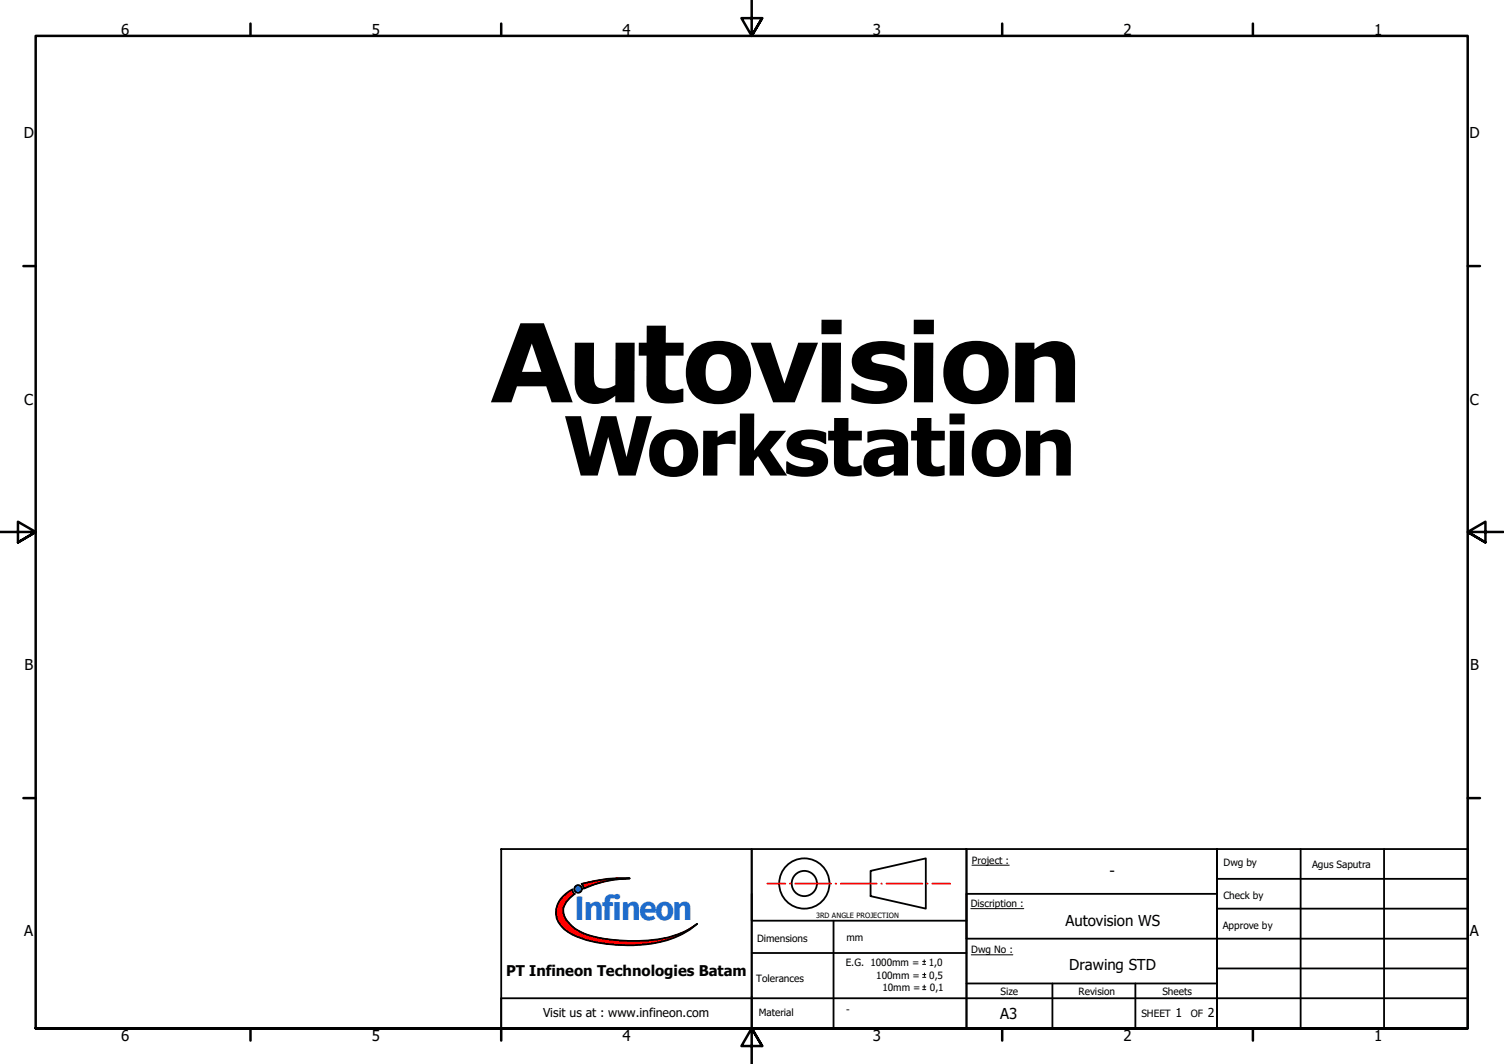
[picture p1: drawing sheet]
<svg xmlns="http://www.w3.org/2000/svg" width="420mm" height="297mm" viewBox="0 0 420 297" stroke-linecap="round" stroke-linejoin="round" font-family="sans-serif">
<!-- layer: Hatch (ANSI) -->
<g fill="none" stroke="#f00" stroke-width=".28">
<path d="M155.4 254.1l4.8-4.8-4.8 4.9M155.4 253.7l4.7-4.6-4.7 4.8M155.4 253.6l4.6-4.6-4.6 4.7M155.6 253.1l4.4-4.4-4.5 4.5M155.7 256.8l1.7-1.7-1.6 1.7M155.7 252.7l4.2-4.2-4.2 4.3M156 257.4l1.7-1.6-1.6 1.6M157.4 254.6l-1.8 1.7M157.4 254.3l-1.9 1.9 1.9-1.8M157.4 254.2l-1.9 1.9 1.9-1.9M157.4 254l-1.9 2 1.9-1.9M157.4 254l-2 1.9 2-1.9"/>
<path d="M157.4 253.8l-2 2 2-1.9M157.4 254.2l-1.9 1.8M157.4 253.9l-2 1.9M157.4 255l-1.7 1.7 1.7-1.7M157.4 254.9l-1.8 1.7M157.4 254.7l-1.8 1.8M157.4 253.7l-2 2 2-1.9M157.4 253.5l-2 2.1 2-2M157.4 253.7l-2 1.9M157.5 255.3l-1.7 1.6M157.5 255.1l-1.7 1.8M157.5 253.4l-2.1 2 2-2"/>
<path d="M157.5 253.3l-2.1 2.1M157.5 259.3l1.5-1.5-1.5 1.5M157.5 255.4l-1.6 1.7 1.6-1.7M157.5 255.4l-1.6 1.6 1.6-1.6M157.5 253.1l-2.1 2.2 2.1-2.1M157.5 255.3l-1.7 1.7M157.6 255.6l-1.6 1.7 1.7-1.7M157.6 255.6l-1.6 1.6 1.6-1.6M157.6 255.5l-1.6 1.7 1.6-1.7M157.6 253l-2.3 2.3 2.2-2.3M157.6 252.9l-2.3 2.3M157.7 255.7l-1.7 1.7 1.7-1.7"/>
<path d="M157.7 252.8l-2.4 2.3 2.3-2.3M157.7 256l-1.6 1.5 1.6-1.5M157.7 255.8l-1.6 1.7 1.6-1.7M157.7 252.7l-2.4 2.4 2.4-2.4M157.7 255.9l-1.6 1.6M157.7 252.5l-2.4 2.5M157.8 256.1l-1.6 1.6 1.7-1.6-1.6 1.8M157.8 256.1l-1.6 1.6 1.6-1.6M157.8 256l-1.7 1.6 1.7-1.6M157.8 249.8l-.3 .2M157.9 259.6l1.4-1.5-1.3 1.5M157.9 256.3l-1.6 1.6 1.7-1.6-1.5 1.7"/>
<path d="M157.9 252.3l-2.6 2.6 2.6-2.5M157.9 249.7l-.7 .7M158 252.2l-2.7 2.7M158.1 256.5l-1.6 1.6 1.6-1.6M158.1 249.5l-1.1 1.2M158.1 256.6l-1.6 1.5M158.1 256.7l-1.5 1.5M158.2 256.7l-1.5 1.7M158.2 251.9l-2.9 2.9M158.2 256.8l-1.5 1.6 1.5-1.6M158.2 249.5l-1.5 1.4M158.3 256.9l-1.5 1.5 1.5-1.5"/>
<path d="M158.3 257l-1.5 1.5M158.3 256.8l-1.6 1.6M158.3 251.7l-3 3M158.4 257l-1.6 1.6 1.6-1.6M158.4 257l-1.6 1.5M158.4 257.1l-1.5 1.5 1.5-1.5M158.4 257l-1.5 1.6M158.5 257.2l-1.5 1.4M158.5 257.2l-1.5 1.5M158.6 257.3l-1.5 1.5 1.5-1.5M158.6 257.2l-1.6 1.5 1.6-1.5M158.6 249.2l-2.4 2.4"/>
<path d="M158.6 257.4l-1.5 1.5 1.5-1.5M158.7 257.4l-1.5 1.5 1.5-1.5M158.7 251.2l-3.4 3.4M158.7 257.4l-1.5 1.5M158.7 249.2l-2.5 2.4M158.7 257.5l-1.5 1.4M158.8 257.5l-1.5 1.6M158.9 257.6l-1.5 1.5 1.5-1.5M158.9 257.7l-1.5 1.4M158.9 249l-2.8 2.7M158.9 257.7l-1.5 1.5 1.5-1.5M158.9 257.7l-1.4 1.5"/>
<path d="M159 257.7l-1.5 1.6 1.5-1.5M159 248.9l-2.9 2.9M159.1 257.9l-1.5 1.4 1.5-1.4M159.1 257.9l-1.5 1.5M159.1 257.9l-1.4 1.5 1.4-1.5M159.1 248.8l-3 3.1M159.2 258l-1.5 1.4M159.3 258l-1.5 1.4M159.3 258.1l-1.5 1.4M159.4 258.2l-1.3 1.5M159.4 248.6l-3.4 3.4 3.3-3.3M159.5 258.2l-1.4 1.5 1.5-1.4"/>
<path d="M159.6 258.4l-1.3 1.5M159.6 258.4l-1.4 1.4M159.6 250.3l.8-.8-5.1 5 5-5.1-5 5M159.7 258.5l-1.4 1.4 1.5-1.3M159.8 248.4l-3.8 3.8M159.8 258.6l-1.4 1.4 1.4-1.4M159.8 258.6l-1.4 1.4M159.9 258.7l-1.3 1.4M159.9 258.6l-1.4 1.4M159.9 248.6l-4.3 4.3M159.9 248.3l-4.1 4.2M160 248.9l-4.6 4.4"/>
<path d="M160 258.7l-1.4 1.4M160 248.8l-4.6 4.4M160 248.7l-4.4 4.3M160 248.3l-4.2 4.3M160 248.3l-4.1 4M160 258.7l-1.4 1.4 1.4-1.4M160 249l-4.6 4.5 4.6-4.5M160 258.8l-1.3 1.3M160 248.9l-4.6 4.6M160.1 258.8l-1.4 1.4 1.4-1.4M160.1 258.8l-1.3 1.5 1.4-1.4M160.1 249.2l-4.7 4.7"/>
<path d="M160.2 258.9l-1.3 1.4M160.2 249.3l-4.8 4.7M160.3 259l-1.3 1.4 1.5-1.3M160.3 249.4l-5 4.9M160.3 249.4l-5 5M160.5 249.5l-.7 .6M160.5 249.5l-.4 .4M160.5 259.1l-1.3 1.4 1.3-1.4M160.5 249.5h.1M160.6 259.2l-1.3 1.3M160.7 259.2l-1.4 1.4M160.7 259.3l-1.3 1.3 1.3-1.3"/>
<path d="M160.7 259.3l-1.3 1.3M160.8 259.4l-1.2 1.3 1.3-1.3M160.9 259.4l-1.3 1.3M161 259.5l-1.4 1.3M161.3 259.7l-1.2 1.3M161.5 259.8l-1.4 1.2M161.5 259.8l-1.2 1.3 1.2-1.3M161.6 259.8l-1.3 1.3 1.3-1.3M161.7 259.9l-1.3 1.3 1.3-1.3M161.7 259.9l-1.2 1.3 1.2-1.3M161.8 260l-1.3 1.2M161.9 260l-1.4 1.2"/>
<path d="M162.6 246.7h.2M162.8 246.6l-.2 .2M162.9 246.6l-.3 .3 .3-.3M163 246.6l-.3 .3 .4-.3M163.1 246.6l-.4 .4 .4-.4M163.1 248l2-1.9-1.8 1.9M163.3 246.5l-.5 .6 .5-.5M163.4 246.5l-.6 .6 .4-.5M163.5 246.5l-.7 .7 .8-.7M163.7 247.8l1.8-1.8-1.9 1.8M163.7 246.4l-.9 .9M163.9 246.4l-1 1 .9-1"/>
<path d="M164.1 246.3l-1.2 1.2 1.1-1.1M164.2 246.3l-1.3 1.3M164.3 246.3l-1.3 1.3M164.3 246.3l-1.3 1.3 1.4-1.3M164.5 247.4l1.6-1.5-1.6 1.5M164.5 246.2l-1.5 1.6 1.6-1.6M164.7 246.2l-1.6 1.6M164.7 246.2l-1.6 1.7 1.7-1.7M164.8 246.2l-1.7 1.8M164.9 246.2l-1.8 1.8 1.9-1.8M165 247.3l1.4-1.4-1.4 1.4M165 246.1l-1.9 2"/>
<path d="M165.2 246.1l-1.9 1.9M165.4 246l-1.9 1.9M165.5 247.1l1.4-1.3-1.3 1.3M165.5 246l-1.7 1.8M165.6 246l-1.6 1.7M165.6 246l-1.7 1.7M165.7 246l-1.7 1.6M165.8 246l-1.6 1.6M165.9 246.9l1.3-1.2-1.2 1.2M165.9 246l-1.6 1.5M166 245.9l-1.7 1.7M166.3 245.9l-1.6 1.5"/>
<path d="M166.4 245.9l-1.5 1.4M166.4 246.8l1.2-1.1-1.1 1.1M166.6 245.9l-1.5 1.4M166.6 245.8l-1.3 1.4M166.7 245.8l-1.3 1.4M166.8 246.7l1.1-1.1-1 1.1M166.8 245.8l-1.4 1.3M167.1 245.7l-1.4 1.4M167.1 245.7l-1.2 1.3M167.3 245.7l-1.2 1.2M167.4 245.7l-1.2 1.2 1.1-1.2M167.4 245.7l-1.1 1.2"/>
<path d="M167.5 245.7l-1.1 1.1M167.6 245.7l-1 1M167.7 245.7l-1.1 1M167.8 245.6l-1.1 1.1M168 245.6l-1.1 1.1M168.1 246.3l.9-.8-1 .9M168.1 245.6l-1.1 1M168.1 245.6l-1 1M168.2 245.6l-1 1M168.3 245.5l-1 1.1M168.3 245.5l-.9 1.1M168.4 245.5l-1 1"/>
<path d="M168.5 246.2l.8-.8-.8 .8M168.5 245.5l-.9 .9M168.6 245.5l-.9 .9M168.7 245.5l-.9 .9M168.8 245.5l-.9 .9 .9-.9M168.8 246.1l.7-.7-.7 .8M169.2 245.4l-1.1 .9M169.2 245.4l-.8 .8M169.4 246l.7-.7-.7 .7M169.4 245.4l-.8 .8M169.4 245.4l-.7 .8M169.5 245.4l-.8 .8"/>
<path d="M169.7 245.3l-.7 .8 .6-.7M169.7 245.3l-.7 .8M169.9 245.9l.6-.6-.6 .6M169.9 245.3l-.8 .7M169.9 245.3l-.7 .7M170 245.3l-.7 .7M170.1 245.3l-.6 .7M170.2 245.8l.6-.5-.6 .5M170.2 245.3l-.7 .7M170.2 245.3l-.5 .6M170.4 245.3l-.6 .6M170.4 245.3l-.5 .6"/>
<path d="M170.6 245.3l-.6 .6M170.6 245.7l.5-.5-.4 .5M170.7 245.3l-.6 .6M170.8 245.3l-.5 .5M170.9 245.7l.4-.5-.5 .5M170.9 245.3l-.5 .5M171 245.3l-.5 .4M171.1 245.2l-.5 .5M171.2 245.2l-.4 .5 .5-.5M171.3 245.6l.5-.4-.4 .4M171.4 245.2l-.5 .5M171.5 245.6l.5-.4-.4 .4"/>
<path d="M171.5 245.2l-.5 .5M171.6 245.2l-.5 .5 .5-.5M171.6 245.2l-.4 .5M171.7 245.2l-.4 .5M171.8 245.2l-.4 .4 .5-.4M172 245.2l-.4 .4M172.1 245.5l.4-.3-.4 .3M172.1 245.2l-.4 .4 .4-.4M172.1 245.2l-.3 .3M172.2 245.2l-.4 .3M172.3 245.5l.4-.3-.4 .3M172.3 245.2l-.4 .3"/>
<path d="M172.4 245.2l-.4 .3M172.5 245.2l-.3 .3 .4-.3M172.7 245.2l-.3 .3M172.8 245.2l-.3 .3 .3-.3M172.8 245.2l-.3 .3M172.9 245.2l-.3 .3M173 245.2l-.3 .3 .3-.3M173 245.4l.3-.2-.3 .3M173 245.2l-.3 .3M173.1 245.2l-.3 .3M173.2 245.4l.3-.2-.3 .2M173.2 245.2l-.4 .3"/>
<path d="M173.4 245.2l-.3 .2 .3-.2M173.5 245.4l.3-.2-.2 .2M173.5 245.2l-.1 .2M173.7 245.2l-.3 .2M173.9 245.3l.2-.1-.3 .2M174 245.2l-.3 .2M174.1 245.2l-.1 .1M174.2 245.2l-.1 .1M174.3 245.2l-.1 .1M174.4 245.2l-.2 .1M174.5 245.2l-.2 .1 .2-.1M174.6 245.3l.2-.1-.2 .1"/>
<path d="M174.6 245.2l-.2 .1M174.7 245.2l-.3 .1M174.8 245.2v.1M174.9 245.2l-.1 .1M175 245.3h.1M175.1 245.2l-.2 .1M175.2 245.2h.1M175.4 245.2h.1M175.5 245.2l-.1 .1M175.6 245.3h.1M175.6 245.2l-.1 .1M175.7 245.2l.1 .1"/>
<path d="M175.8 245.2v.1M175.9 245.2v.1M191.7 259.8l-.6 .7M191.8 259.7l-.9 .9M192 259.6l-.7 .7M192.1 259.6l-.8 .7M192.2 259.5l-.7 .8M192.4 259.4l-.8 .8M192.5 259.3l-.7 .8M192.8 259.1l-1 .9M192.9 259.1l-.9 .9M193 259l-.8 .9"/>
<path d="M193.2 258.9l-.9 .9M193.2 258.8l-.7 .8M193.4 258.7l-.7 .8M193.5 258.7l-.7 .7M193.7 258.6l-.7 .7M193.9 258.5l-.5 .4M194 258.4l-.5 .4M194.1 258.3l-.4 .4M194.2 258.2l-.3 .4M194.3 258.2l-.2 .2M194.6 258l-.4 .3M194.6 258h.1"/>
<path d="M159.4 260.7l1.4-1.4-1.3 1.4M159.8 260.8l1.4-1.2-1.3 1.3 1.3-1.3-1.2 1.4M161 261.4l1.2-1.3-1.2 1.3M161.1 261.4l1.2-1.2-1.2 1.3M161.9 260l-1.2 1.2M162 260.1l-1.2 1.3 1.3-1.3M162 260l-1.3 1.3M162.1 261.8l1.2-1.1-1.2 1.2M162.1 260.1l-1.2 1.3 1.2-1.3M162.2 261.9l1.3-1.2-1.1 1.2M162.2 260.2l-1.2 1.2 1.2-1.2M162.4 260.3l-1.2 1.2 1.2-1.2"/>
<path d="M162.5 260.3l-1.2 1.2 1.2-1.2M162.6 260.3l-1.2 1.2 1.2-1.2M162.6 260.4l-1.2 1.2 1.4-1.2-1.2 1.3M162.6 260.3l-1.2 1.3M162.9 260.5l-1.2 1.2 1.2-1.2M163 262.1l1.1-1.1-1.1 1.2M163 260.5l-1.2 1.2 1.2-1.2M163.1 260.5l-1.2 1.2 1.2-1.1M163.1 260.6l-1.2 1.2 1.2-1.2M163.2 260.6l-1.2 1.2 1.2-1.2M163.3 260.7l-1.2 1.2 1.2-1.2M163.4 260.7l-1.2 1.2 1.2-1.2"/>
<path d="M163.7 260.8l-1.1 1.2M163.7 260.8l-1.3 1.2M163.8 260.9l-1.1 1.2 1.3-1.2M163.8 260.8l-1.2 1.3M164 261l-1.1 1.1M164.2 261l-1.1 1.2 1.2-1.2-1.1 1.2 1.3-1.1-1.1 1.1M164.6 261.1l-1.2 1.2 1.3-1.2-1.2 1.2 1.3-1.1-1.1 1.2M164.8 262.6l1.1-1.1-1.1 1.2M164.9 261.2l-1.1 1.2 1.1-1.2M165 261.2l-1.1 1.2 1.2-1.2M165.1 261.3l-1.1 1.1M165.2 261.3l-1.1 1.1 1.1-1.1"/>
<path d="M165.3 261.3l-1.2 1.2 1.2-1.1M165.4 262.8l1.2-1.2-1.2 1.2M165.4 261.4l-1.2 1.1 1.2-1.1M165.4 261.4l-1.1 1.2M165.5 261.4l-1.1 1.2 1.1-1.2M165.6 261.4l-1.1 1.2 1.1-1.2M165.7 262.8l1.1-1.1-1.1 1.2M165.7 261.4l-1.2 1.2 1.2-1.2M165.7 261.4l-1 1.2M165.9 261.5l-1.2 1.1 1.2-1.1M166 261.5l-1.2 1.2 1.3-1.2M166.1 261.5l-1.2 1.2"/>
<path d="M166.1 261.5l-1.1 1.2 1.1-1.2M166.2 261.5l-1.1 1.2 1.2-1.2M166.2 263l1.2-1.2-1.1 1.2M166.3 261.6l-1.1 1.1M166.4 261.6l-1.2 1.1 1.2-1.1M166.4 261.6l-1 1.1M166.6 261.7l-1 1.1M166.9 263.1l1.2-1.2-1.2 1.2M166.9 261.7l-1.2 1.2 1.3-1.2-1.1 1.2M167.1 261.7l-1.2 1.2 1.2-1.2M167.1 261.7l-1.1 1.2 1.2-1.2M167.2 261.8l-1.1 1.1"/>
<path d="M167.3 261.8l-1.2 1.1 1.2-1.1M167.3 261.8l-1.1 1.1M167.5 261.9l-1.1 1.1 1.1-1.1M167.6 261.9l-1.2 1.1 1.3-1.1-1.1 1.2M167.8 261.9l-1.2 1.2 1.3-1.2-1.1 1.2M168 261.9l-1.1 1.2M168.1 261.9l-1 1.2M168.3 262l-1.2 1.1 1.2-1.1M168.3 262l-1 1.1M168.5 262l-1.2 1.2 1.3-1.2M168.6 262.1l-1.2 1.1M168.7 262.1l-1.2 1.1 1.3-1.1-1.2 1.2"/>
<path d="M168.7 263.4l1.3-1.2-1.2 1.2M168.8 262.1l-1.1 1.2 1.3-1.2M169 262.1l-1.1 1.2 1.3-1.2M169 262.1l-1.2 1.2M169.4 262.1l-1.4 1.2M169.4 262.2l-1.1 1.1 1.2-1.1M169.4 262.1l-1.2 1.2M169.7 262.2l-1.3 1.2M169.8 263.5l1.2-1.1-1.1 1.1M169.9 262.2l-1.4 1.2M170.1 262.2l-1.2 1.2 1.3-1.2M170.2 262.3l-1 1.1"/>
<path d="M170.2 262.2l-1.2 1.2M170.4 263.6l1.2-1.2-1.2 1.2M170.4 262.3l-1.2 1.1 1.3-1.1M170.6 262.3l-1.2 1.2M170.8 262.3l-1.3 1.2M170.9 262.4l-1.2 1.1M171.1 262.4l-1.2 1.2M171.1 262.4l-1.2 1.2 1.2-1.2M171.2 262.4l-1.2 1.2M171.3 262.4l-1.2 1.2 1.2-1.2M171.4 262.4l-1.3 1.2M171.5 262.4l-1.3 1.2"/>
<path d="M171.6 262.4l-1.2 1.2M171.7 262.4l-1.2 1.2 1.2-1.2M171.8 263.7l1.2-1.1-1.2 1.2M171.8 262.4l-1.2 1.2M171.8 262.4l-1.2 1.2 1.2-1.2M172 262.4l-1.3 1.2M172.1 262.4l-1.3 1.2M172.1 262.5l-1.1 1.1 1.2-1.1M172.1 262.4l-1.2 1.2M172.2 263.8l1.2-1.2-1.1 1.2M172.3 262.5l-1.2 1.1 1.2-1.1M172.3 262.5l-1.2 1.2"/>
<path d="M172.4 262.5l-1.2 1.2 1.2-1.2M172.5 262.5l-1.2 1.2M172.7 262.5l-1.3 1.2M172.8 263.8l1.2-1.2-1.2 1.2M172.8 262.5l-1.3 1.2M172.9 262.6l-1.3 1.1M173 262.6l-1.2 1.2M173.1 262.6l-1.2 1.2 1.2-1.2M173.2 262.6l-1.2 1.2M173.4 262.6l-1.3 1.2M173.5 262.6l-1.1 1.2M173.6 262.6l-1.1 1.2 1.2-1.2"/>
<path d="M173.8 262.6l-1.3 1.2M173.9 262.6l-1.2 1.2M174.1 262.6l-1.3 1.2M174.2 262.6l-1.3 1.2M174.3 262.6l-1.3 1.2M174.4 262.6l-1.2 1.2M174.6 262.6l-1.3 1.2M174.6 263.9l1.2-1.2-1.1 1.2M174.7 262.6l-1.3 1.2M174.8 262.6l-1.3 1.2M174.9 262.6l-1.2 1.2M174.9 262.6l-1.2 1.2 1.2-1.2"/>
<path d="M175 262.6l-1.2 1.2M175.1 262.6l-1.2 1.2 1.2-1.2M175.1 262.6l-1.2 1.2M175.2 263.9l1.2-1.2-1.1 1.2M175.2 262.6l-1.1 1.2M175.4 262.7l-1.3 1.1M175.5 262.7l-1.3 1.1M175.6 263.9l1.2-1.2-1.1 1.2M175.6 262.7l-1.2 1.1M175.8 262.7l-1.3 1.1M175.8 263.9l1.2-1.2-1.1 1.2M175.9 262.7l-1.1 1.2"/>
<path d="M176 262.7l-1.1 1.2 1.2-1.2M176.1 263.9l1.3-1.2-1.2 1.2M176.2 262.7l-1.3 1.2M176.3 262.7l-1.2 1.2M176.5 263.8l1.2-1.1-1.2 1.1M176.5 262.7l-1.1 1.2M176.6 262.7l-1.1 1.2M176.7 262.7l-1.1 1.2 1.2-1.2M176.9 262.7l-1.1 1.2 1.2-1.2M177 263.8l1.2-1.1-1.2 1.1M177.1 262.7l-1.1 1.2M177.2 262.7l-1.1 1.2 1.2-1.2"/>
<path d="M177.3 263.8l1.2-1.1-1.1 1.1M177.4 262.7l-1.1 1.2M177.5 263.8l1.3-1.1-1.1 1.1M177.5 262.7l-1.1 1.2 1.2-1.2M177.7 262.7l-1 1.1M177.9 262.7l-1.2 1.1M177.9 262.7l-1.1 1.1M178.1 262.7l-1.2 1.1 1.2-1.1M178.2 263.8l1.1-1.1-1.1 1.1M178.2 262.7l-1 1.1M178.4 262.7l-1.2 1.1 1.2-1.1M178.6 262.7l-1.1 1.1"/>
<path d="M178.8 263.8l1.2-1.2-1.1 1.2M178.9 262.7l-1.2 1.1M178.9 262.7l-1 1.1M179 263.8l1.1-1.2-1 1.2M179.1 262.7l-1.2 1.1M179.1 262.7l-1.1 1.1 1.1-1.1M179.3 262.7l-1.2 1.1M179.4 262.7l-1.2 1.1M179.5 262.6l-1.2 1.2M179.6 262.6l-1.2 1.2M179.7 262.6l-1.2 1.2M179.8 262.6l-1.2 1.2"/>
<path d="M179.9 262.6l-1.2 1.2M180 262.6l-1.1 1.2 1.2-1.2M180.2 262.6l-1.1 1.2 1.2-1.2M180.3 262.6l-1.1 1.1M180.4 263.6l1.1-1.1-1 1.1M180.5 262.6l-1.2 1.1M180.5 262.6l-1 1.1 1.1-1.1M180.6 262.6l-1.1 1.1M180.7 263.6l1.1-1.1-1.1 1.1M180.7 262.6l-1.1 1.1 1.1-1.1M180.8 262.6l-1.2 1.1M180.8 263.6l1.2-1.2-1.1 1.2"/>
<path d="M180.9 262.6l-1.2 1.1M181 262.6l-1.2 1.1M181 262.6l-1.1 1.1M181.1 263.5l1.1-1.1-1 1.1M181.2 262.6l-1.2 1M181.2 262.6l-1 1M181.4 262.5l-1.1 1.1 1.1-1.1M181.5 262.5l-1.2 1.1M181.5 263.4l1.2-1-1.1 1M181.6 262.5l-1.1 1.1 1.2-1.1M181.7 262.5l-1.1 1.1M181.9 262.4l-1.1 1.2 1.1-1.1"/>
<path d="M182.1 262.4l-1.1 1.2M182.1 263.4l1-1-1 1M182.1 262.4l-1.1 1.1 1.2-1.1M182.3 263.4l1.1-1.1-1 1.1M182.3 262.4l-1.1 1.1M182.4 262.4l-1 1.1M182.5 262.4l-1.1 1.1M182.6 262.4l-1.1 1.1 1.1-1.1M182.8 262.4l-1.1 1M182.9 262.4l-1.1 1M182.9 262.4l-1 1 1-1M183 262.4l-1.1 1"/>
<path d="M183.1 262.4l-1.1 1M183.2 262.3l-1 1.1 1.1-1.1M183.3 262.3l-1.1 1.1M183.5 262.3l-1.1 1M183.5 262.3l-1 1M183.6 262.3l-1 1M183.8 262.3l-1 1M183.8 262.2l-1.1 1.1M183.9 262.2l-1 1.1 1.1-1.1M184 263.1l1-1.1-1 1.1M184.1 262.2l-1 1M184.2 262.2l-1.1 1"/>
<path d="M184.3 262.2l-1 1M184.4 262.2l-1.1 1M184.5 262.1l-1 1 1-1M184.5 262.1l-1 1M184.7 262.1l-1.1 1M184.7 262.1l-1 1M184.8 262.1l-1 1M184.8 262.1l-1 1 1.1-1M185 262.1l-1.1 1M185.1 262l-1 1M185.2 262l-1.1 1M185.2 262l-1 1"/>
<path d="M185.4 261.9l-1.1 1.1 1-1M185.4 261.9l-1.1 1.1M185.5 261.9l-1.1 1.1M185.6 261.9l-1 1M185.6 261.9l-1.1 1M185.7 261.9l-1 1M185.8 261.9l-1.1 1M185.9 261.8l-1.1 1.1M186.1 261.8l-1.1 1M186.1 261.8l-1 1M186.2 261.7l-1 1M186.2 261.8l-1 .9"/>
<path d="M186.3 261.7l-1 1M186.4 261.7l-1 1M186.6 261.7l-1.1 1M186.6 261.7l-.8 .9M186.8 261.7l-.9 .9M186.9 261.6l-1 1M186.9 261.6l-.8 .9 .9-.9M187.1 261.5l-.9 1M187.2 261.5l-1.1 1M187.4 261.5l-1.1 .9M187.5 261.5l-.9 .9M187.5 262.1l1-1-.9 1"/>
<path d="M187.6 261.4l-1 1M187.7 261.4l-.9 .9M187.9 261.4l-1 .9M188 261.4l-1 .8M188 261.3l-.9 .9M188.2 261.2l-.9 1M188.2 261.2l-1 1M188.3 261.2l-.9 .9M188.7 261l-.9 1M188.7 261l-1 1M188.8 261l-.9 .9M189 261.5l.9-.9-.8 .9"/>
<path d="M189 261l-1 .9M189 260.9l-.8 .9M189.1 260.9l-.9 .9M189.2 260.8l-.9 1M189.4 260.8l-1.1 .9M189.4 260.8l-.8 .9M189.7 260.7l-1 .9M189.7 260.7l-.9 .8M189.8 260.7l-.9 .8M190.1 260.5l-.9 .9M190.2 260.5l-.8 .9M190.3 260.5l-1 .9"/>
<path d="M190.4 260.4l-.9 .9M190.4 260.4l-.8 .8M190.5 260.3l-.8 .9M190.7 260.3l-.8 .8M190.8 260.3l-1 .9M190.8 260.3l-.7 .7M190.9 260.2l-.7 .7M191 260.1l-.7 .8M191.1 260.1l-.6 .7M191.3 260.1l-.6 .6M191.4 260l-.8 .7"/>
</g>
<g fill="none" stroke="#1f6ccb" stroke-width=".28">
<path d="M160.4 248.3l1.2-1.2-1.1 1.2M161 247.2l-.5 .4M161.1 247.1l-.6 .7M161.2 247.1l-.7 .8 .7-.8M161.3 247.1l-.8 .9M161.4 247.1l-1 1M161.5 247.1l-1.1 1 1.1-1M161.5 247.1l-1.1 1.1M161.7 247.1l-1.2 1.2M161.7 247.1l-1.2 1.3 1.2-1.3M161.8 247.1l-1.3 1.4 1.3-1.4M161.9 247.1l-1.4 1.4"/>
<path d="M161.9 247.2l-1.4 1.4 1.4-1.4M162 247.2l-1.5 1.5 1.5-1.5M162.1 247.3l-1.5 1.5M162.1 247.3l-1.4 1.5 1.4-1.5M162.2 247.3l-1.5 1.6M162.2 247.4l-1.5 1.5 1.6-1.5M162.3 247.5l-1.5 1.5 1.5-1.5M162.4 247.6l-1.6 1.4M162.4 248.8l-.3 .2M162.4 247.8l-1.3 1.4 1.4-1.4M162.4 247.7l-1.4 1.4 1.4-1.4M162.4 247.6l-1.4 1.5 1.4-1.5"/>
<path d="M162.4 248.7l-.4 .4M162.4 248.6l-.5 .5M162.5 247.9l-1.3 1.3 1.3-1.3M162.5 247.8l-1.3 1.4 1.3-1.4M162.5 248.5l-.7 .7M162.5 248l-1.2 1.2M162.6 248.1l-1.1 1.1M162.6 248l-1.2 1.2 1.2-1.2M162.6 248.3l-.9 .9M162.6 248.2l-1.1 1"/>
</g>
<!-- layer: Border (ANSI) -->
<g fill="none" stroke="#000" stroke-width=".7">
<path d="M70 6.6v3.4M140 6.6v3.4M210 0v10l-2.9-4.9h5.8l-2.9 4.9 2.9-4.9M280 6.6v3.4M350 6.6v3.4M6.5 74.3h3.5M410 74.3h3.4M0 148.5h10l-5-2.8v5.7l5-2.9-5 2.9M420 148.5h-10l5-2.8v5.7l-5-2.9 5 2.9M6.5 222.8h3.5M410 222.8h3.4M10 287.1v-277.1h400v277.1h-400h400"/>
<path d="M70 287.1v3.4M140 287.1v3.4M212.9 292l-2.9-4.9 2.9 4.9h-5.8l2.9-4.9v9.9M280 287.1v3.4M350 287.1v3.4"/>
</g>
<!-- layer: Title (ANSI) -->
<g fill="none" stroke="#000" stroke-width=".51">
<path d="M140 237h70v50.1h-70zM210 237h60v50.1h-60zM270 237h70v50.1h-70zM340 237h70v50.1h-70zM363.3 237v50.1M386.7 237v50.1M157.3 250.2l2.7-1.9a1.17 1.17 0 0 0 .5 1.2 6.2 6.2 0 0 0-3.1 4.8 7.5 7.5 0 0 0 4.7 5.8 32.2 32.2 0 0 0 13.6 2.6 34 34 0 0 0 16.5-3.1l2.6-1.7a27.5 27.5 0 0 1-17.9 6 40.3 40.3 0 0 1-17-3 7.6 7.6 0 0 1-4.6-5.8 6.3 6.3 0 0 1 2-4.9zM162.5 246.7a40 40 0 0 1 13.5-1.5 32.2 32.2 0 0 0-12.9 2.9zM210 249.5v7.5h60M232.9 257v30.1M243.2 243.1l15.4-3.5v14.1l-15.4-3.5zM340 249.5h-70v12.6h140"/>
<path d="M340 253.7h70M340 245.3h70M210 278.1v9h-70v-8.4h270M210 266.1h60M270 274.6h70M294 274.6v12.5M317.2 274.6v12.5M340 270.4h70"/>
<circle cx="161.5" cy="248.2" r="1.05"/>
<circle cx="224.7" cy="246.7" r="7"/>
<circle cx="224.7" cy="246.7" r="3.5"/>
</g>
<path d="M214.4 246.7h5M220.7 246.7h.2M222.1 246.7h10.1M233.4 246.7h.2M234.9 246.7h10M246.2 246.7h.2M247.6 246.7h10.1M259 246.7h.1M260.4 246.7h5" fill="none" stroke="#f00" stroke-width=".51"/>
<path d="M257.7 276.3h.9M257.7 275.5h.9M257.7 272.1h.9M257.7 272.8h.9M257.7 269.2h.9M257.7 268.4h.9M258.2 268v.9M258.2 275v1M258.3 271.6v1" fill="none" stroke="#000" stroke-width=".28"/>
<!-- layer: Border (ANSI) -->
<path d="M271.2 253.7h14.8M271.5 241.5h10.4M271.3 266.6h11.7" fill="none" stroke="#000" stroke-width=".28"/>
<text font-size="30.4" x="136.8" y="112.3">Autovision</text>
<text font-size="22.8" x="157" y="132.8">Workstation</text>
<text font-size="10" fill="#1f6ccb" x="160.4" y="257">Infineon</text>
<g font-size="4.2">
<text x="33.8" y="9.6">6</text>
<text x="103.9" y="9.6">5</text>
<text x="173.9" y="9.6">4</text>
<text x="243.8" y="9.6">3</text>
<text x="313.9" y="9.6">2</text>
<text x="383.9" y="9.6">1</text>
<text x="6.7" y="38.7">D</text>
<text x="410.5" y="38.7">D</text>
<text x="6.8" y="113">C</text>
<text x="410.7" y="113">C</text>
<text x="6.9" y="187.2">B</text>
<text x="410.7" y="187.2">B</text>
<text x="309.9" y="244.6">-</text>
<text x="6.8" y="261.4">A</text>
<text x="297.6" y="258.6">Autovision WS</text>
<text x="410.7" y="261.4">A</text>
<text x="298.7" y="270.8">Drawing STD</text>
<text x="279.4" y="284.5">A3</text>
<text x="33.8" y="290.5">6</text>
<text x="103.9" y="290.5">5</text>
<text x="173.9" y="290.5">4</text>
<text x="243.8" y="290.5">3</text>
<text x="313.9" y="290.5">2</text>
<text x="383.9" y="290.5">1</text>
</g>
<text font-size="4.1" x="141.4" y="272.5">PT Infineon Technologies Batam</text>
<g font-size="3.4">
<text x="151.7" y="284">Visit us at : www.infineon.com</text>
<text x="328.4" y="283.9">1</text>
<text x="337.4" y="283.9">2</text>
</g>
<g font-size="2.8">
<text x="271.5" y="241.1">Project :</text>
<text x="341.8" y="241.7">Dwg by</text>
<text x="366.5" y="242.4">Agus Saputra</text>
<text x="341.8" y="250.9">Check by</text>
<text x="271.2" y="253.2">Discription :</text>
<text x="211.5" y="263.1">Dimensions</text>
<text x="236.5" y="262.8">mm</text>
<text x="341.6" y="259.3">Approve by</text>
<text x="236.3" y="269.7">E.G. 1000mm =</text>
<text x="259.5" y="269.7">1,0</text>
<text x="271.3" y="266.1">Dwg No :</text>
<text x="211.3" y="274.2">Tolerances</text>
<text x="244.8" y="273.2">100mm =</text>
<text x="259.6" y="273.2">0,5</text>
<text x="246.5" y="276.6">10mm =</text>
<text x="259.8" y="276.6">0,1</text>
<text x="279.5" y="277.7">Size</text>
<text x="301.3" y="277.8">Revision</text>
<text x="324.7" y="277.8">Sheets</text>
<text x="212" y="283.7">Material</text>
<text x="236.4" y="282.9">-</text>
<text x="318.9" y="283.9">SHEET</text>
<text x="332.7" y="283.9">OF</text>
</g>
<text font-size="2" x="228" y="256.3">3RD ANGLE PROJECTION</text>
</svg>
